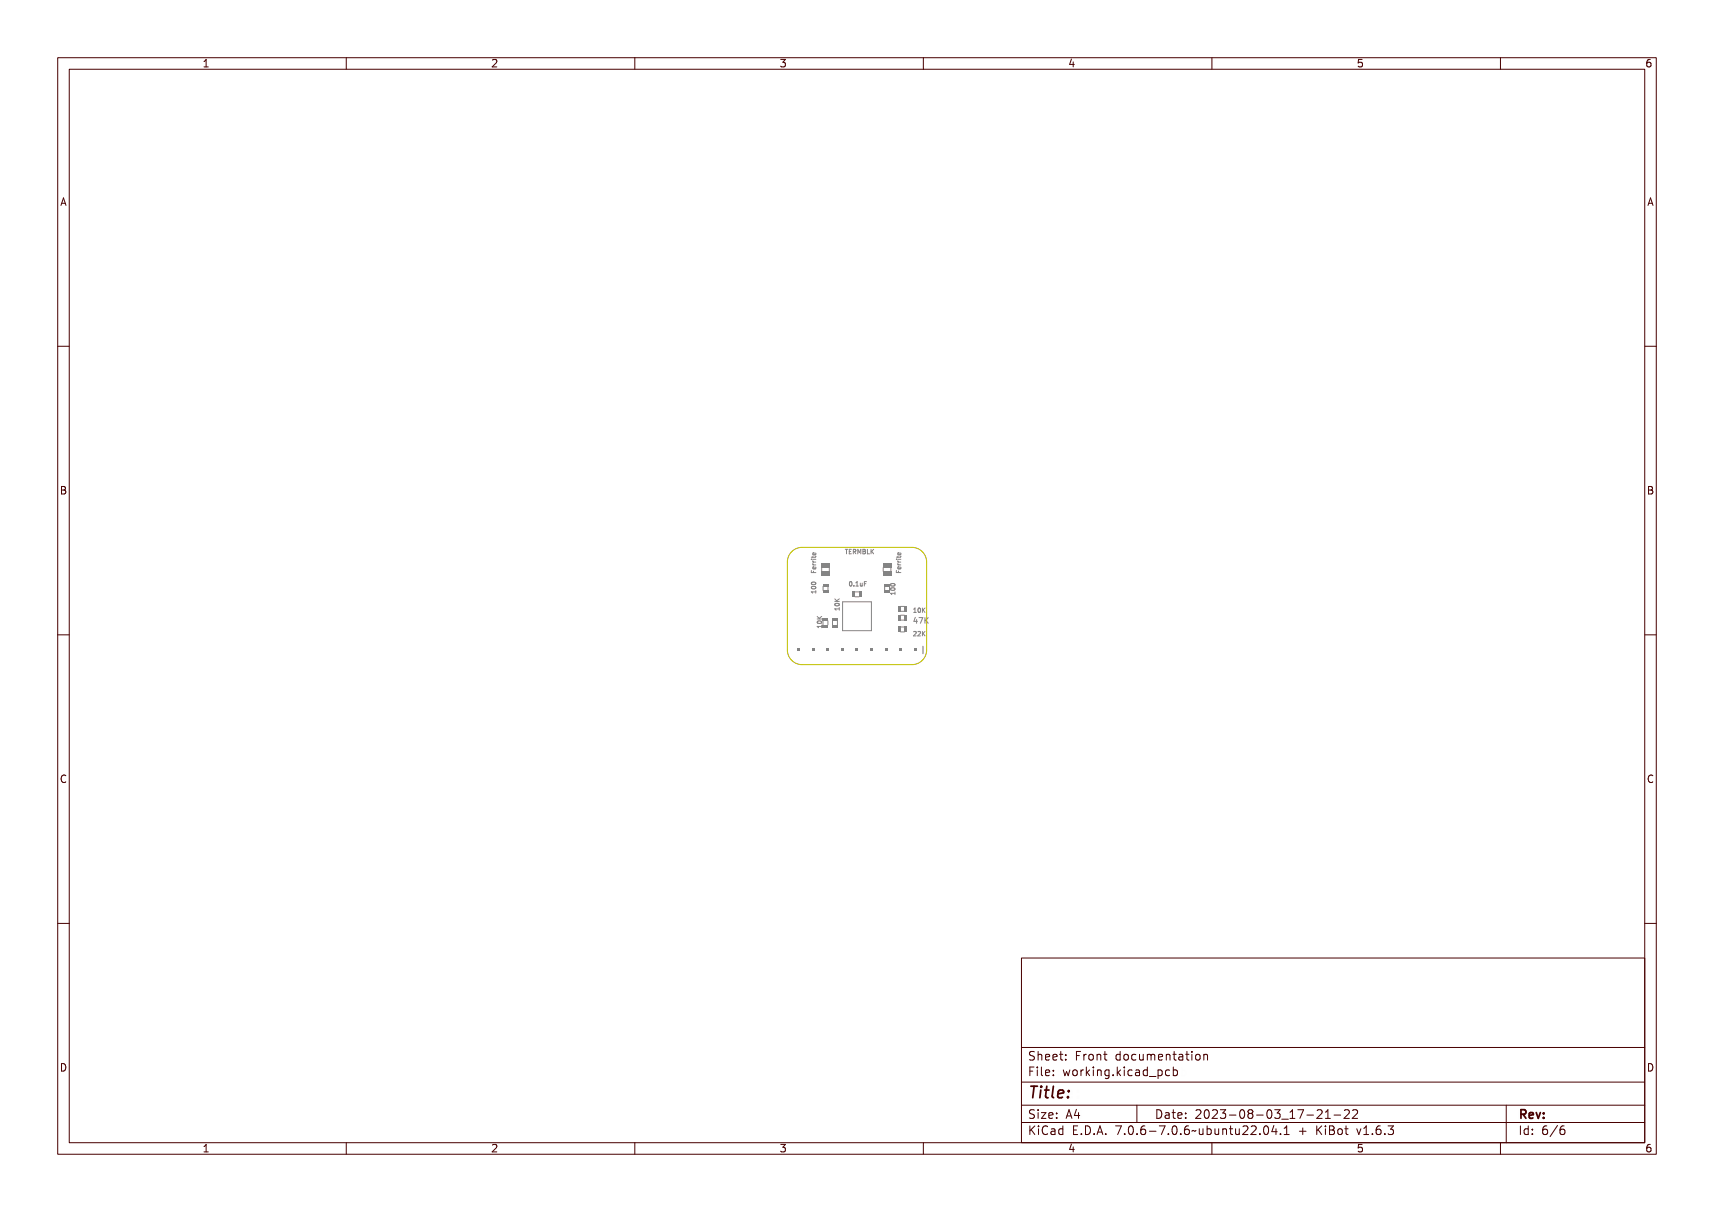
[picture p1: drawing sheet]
<svg xmlns="http://www.w3.org/2000/svg" width="297mm" height="210mm" viewBox="0 0 297 210" stroke-linecap="round" stroke-linejoin="round" font-family="sans-serif">
<g fill="none" stroke="#848484" stroke-width=".17">
<path d="M140.6 97.1l.1 .1zM140.6 99.4l.1 .3h.2l.1-.3v.3h.4v.2h-.8zM140.8 97.1h.5l.1-.2v.5l-.1-.2h-.4l-.1 .1zM140.8 96.3l.1 .2h.4l.1-.2v.2l-.5 .1-.1 .2v-.2h-.1l.1-.1zM140.9 98.1l.1 .3h.4v.1h-.6l.1-.1zM140.9 97.5l.1 .3h.4v.1h-.6l.1-.1zM140.9 98.8h.2v.4l.2-.1v-.3a.29 .29 0 0 1 0 .4 .29 .29 0 0 1-.4 .1 .29 .29 0 0 1 0-.5zM140.9 95.7h.2v.4l.2-.1v-.3a.29 .29 0 0 1 0 .4 .29 .29 0 0 1-.4 0 .29 .29 0 0 1 0-.4zM140.9 98.9h.2v.3l-.2-.1zM140.9 95.8h.2v.3l-.2-.1zM146.5 95.2h.4M146.7 95.2v.8"/>
<path d="M147.2 95.2h.6l-.2 .1v.7h-.2v-.7zM147.9 95.2h.5l-.4 .1v.2h.3l-.3 .1v.3l.4 .1h-.5zM148.5 95.2h.2a.21 .21 0 0 1 .3 .2 .21 .21 0 0 1-.2 .2l.3 .4-.4-.3h-.1v.3h-.1zM148.6 95.3h.1a.14 .14 0 0 1 .2 .2 .14 .14 0 0 1-.2 .1h-.1zM149.1 95.2h.1l.2 .4 .1-.4h.1v.8h-.1v-.7l-.1 .4-.2-.4v.7h-.1zM149.8 95.2h.2a.18 .18 0 0 1 .2 .2 .18 .18 0 0 1-.1 .2 .21 .21 0 0 1 .1 .2 .21 .21 0 0 1-.2 .2h-.2zM149.9 95.6h.1a.14 .14 0 0 1 .2 .2 .14 .14 0 0 1-.2 .1h-.1zM149.9 95.3h.2v.2h-.2zM150.4 95.2h.1v.7l.4 .1h-.5zM151 95.2h.1v.4l.4-.4-.3 .3 .3 .5h-.1l-.2-.4-.1 .4h-.1zM155.3 96.6h.2zM155.4 98.9l.1 .3h.2l.1-.3v.3h.3v.1h-.7z"/>
<path d="M155.6 96.6h.5v-.2v.4v-.2h-.5v.2zM155.6 95.8v.2h.4l.1-.2v.2l-.5 .1v.1v-.1h-.2l.2-.1zM155.6 97.6h.1v.3h.4v.1h-.5l.1-.1zM155.6 97h.1v.2l.4 .1v.1h-.5l.1-.1zM155.6 98.3l.3-.1v.4l.1-.1v-.2a.29 .29 0 0 1 .1 .4 .29 .29 0 0 1-.4 0 .29 .29 0 0 1-.1-.4zM155.6 95.2l.3-.1v.4l.1-.1v-.3a.29 .29 0 0 1 .1 .4 .29 .29 0 0 1-.4 .1 .29 .29 0 0 1-.1-.4zM155.7 98.4l.1-.1v.3l-.2-.1zM155.7 95.2h.1v.3l-.2-.1zM140.6 102.2h.7l.1-.2v.4l-.1-.1h-.6l.1 .1h-.1zM140.7 101.4h.5l.2 .1a.37 .37 0 0 1-.4 .4 .37 .37 0 0 1-.4-.4zM140.7 100.8h.5l.2 .1a.37 .37 0 0 1-.4 .3 .37 .37 0 0 1-.4-.3zM140.7 101.6a.34 .34 0 0 1 .6 .1 .34 .34 0 0 1-.6-.1z"/>
<path d="M140.7 100.9a.34 .34 0 0 1 .6 .2 .34 .34 0 0 1-.6-.2zM141.7 108.5h.6l.1-.1v.4l-.1-.2h-.5v.2h-.1zM141.7 107.1l.3 .3 .4-.3v.1l-.4 .2 .4 .1v.1h-.7v-.1h.3zM141.7 107.8h.5l.2 .1a.37 .37 0 0 1-.4 .4 .37 .37 0 0 1-.3-.4zM141.7 107.9a.34 .34 0 0 1 .6 .2 .34 .34 0 0 1-.6-.2zM144.7 105.5h.7l.1-.2v.5l-.1-.2h-.6v.2h-.1zM144.7 104l.3 .3 .5-.3v.2l-.4 .2 .4 .1v.1h-.8v-.1h.3zM144.8 104.8l.5-.1 .2 .2a.37 .37 0 0 1-.4 .3 .37 .37 0 0 1-.4-.3zM144.8 104.9a.34 .34 0 0 1 .6 .1 .34 .34 0 0 1-.6-.1zM147.3 100.9l.1-.1a.37 .37 0 0 1 .3 .4 .37 .37 0 0 1-.3 .4l-.2-.2zM147.4 100.9a.31 .31 0 0 1 .2 .3 .31 .31 0 0 1-.2 .3zM148 101.4h.2v.2h-.2z"/>
<path d="M148.5 100.9l.3-.1v.7l.2 .1h-.5l.2-.1v-.6l-.2 .1zM149.1 101h.1l.1 .5 .3-.5v.6l-.1-.1a.18 .18 0 0 1-.3 .1 .18 .18 0 0 1-.1-.2zM149.8 100.8h.4l-.3 .1v.2h.3l-.3 .1v.4h-.1zM154.4 102.4h.6l.1-.1v.4l-.1-.2h-.5v.2h-.1zM154.4 101.7l.5-.1 .2 .2a.37 .37 0 0 1-.4 .3 .37 .37 0 0 1-.3-.3zM154.4 101.1l.5-.1 .2 .1a.37 .37 0 0 1-.4 .4 .37 .37 0 0 1-.3-.4zM154.4 101.8a.34 .34 0 0 1 .6 .1 .34 .34 0 0 1-.6-.1zM154.4 101.2a.34 .34 0 0 1 .6 .1 .34 .34 0 0 1-.6-.1zM156 105.1h.7M156 105.9h.7M158.2 109.5h.1a.29 .29 0 0 1 .4 .2 .29 .29 0 0 1-.3 .3l-.1 .1 .4 .1h-.5l.4-.5-.1-.2-.3 .1zM158.3 105.4h.3v.7l.1 .1h-.4l.2-.1v-.6h-.2z"/>
<path d="M158.6 107.1h.1v.6h.2l-.2 .3h-.1v-.2h-.4zM158.6 107.2v.5h-.3zM158.9 109.5a.29 .29 0 0 1 .4 .2 .29 .29 0 0 1-.2 .3l-.1 .1 .3 .1h-.4l.3-.5-.1-.2-.2 .1zM158.9 105.5l.1-.1a.37 .37 0 0 1 .3 .4 .37 .37 0 0 1-.3 .3l-.1-.2zM159 105.5a.31 .31 0 0 1 .2 .3 .31 .31 0 0 1-.2 .3zM159 107.1h.6l-.3 .9h-.1l.3-.8h-.5zM159.5 105.4h.1v.3l.4-.3-.3 .3 .3 .5h-.1l-.3-.4v.4h-.1zM159.5 109.5h.1v.3l.4-.3-.3 .3 .3 .4h-.1l-.3-.4v.4h-.1zM159.8 107.1h.1v.4l.4-.4h.2l-.4 .4 .4 .5h-.1l-.4-.4-.1 .4h-.1z"/>
<circle cx="141" cy="101.6" r=".07"/>
<circle cx="141" cy="101" r=".07"/>
<circle cx="142" cy="108" r=".07"/>
<circle cx="145.1" cy="105" r=".07"/>
<circle cx="147.5" cy="101.2" r=".07"/>
<circle cx="154.7" cy="101.9" r=".07"/>
<circle cx="154.7" cy="101.3" r=".07"/>
<circle cx="159.1" cy="105.8" r=".07"/>
</g>
<g fill="#848484">
<path d="M155.5 105h.5v1h-.5z" fill-rule="evenodd"/>
<path d="M156.7 105h.5v1h-.5z" fill-rule="evenodd"/>
</g>
<path d="M143.5 107.6v.7" fill="none" stroke="#848484" stroke-width=".17"/>
<g fill="#848484">
<path d="M142.6 108.3h.9v.5h-.9z" fill-rule="evenodd"/>
<path d="M142.6 107.1h.9v.5h-.9z" fill-rule="evenodd"/>
</g>
<path d="M156 108.6h.7M156 109.5h.7" fill="none" stroke="#848484" stroke-width=".17"/>
<g fill="#848484">
<path d="M155.5 108.6h.5v.9h-.5z" fill-rule="evenodd"/>
<path d="M156.7 108.6h.5v.9h-.5z" fill-rule="evenodd"/>
</g>
<path d="M148.1 103.4h.8M148.1 102.6h.8" fill="none" stroke="#848484" stroke-width=".17"/>
<g fill="#848484">
<path d="M148.8 102.5h.5v1h-.5z" fill-rule="evenodd"/>
<path d="M147.7 102.5h.5v1h-.5z" fill-rule="evenodd"/>
</g>
<path d="M144.3 107.6v.7M145.1 107.6v.7" fill="none" stroke="#848484" stroke-width=".17"/>
<g fill="#848484">
<path d="M144.2 108.3h1v.5h-1z" fill-rule="evenodd"/>
<path d="M144.2 107.1h1v.5h-1z" fill-rule="evenodd"/>
</g>
<path d="M156 106.6h.7M156 107.5h.7" fill="none" stroke="#848484" stroke-width=".17"/>
<g fill="#848484">
<path d="M155.5 106.6h.5v.9h-.5z" fill-rule="evenodd"/>
<path d="M156.7 106.6h.5v.9h-.5z" fill-rule="evenodd"/>
</g>
<path d="M153 98.3v.7M154.4 98.3v.7" fill="none" stroke="#848484" stroke-width=".17"/>
<g fill="#848484">
<path d="M153 97.6h1.4v.7h-1.4z" fill-rule="evenodd"/>
<path d="M153 99h1.4v.8h-1.4z" fill-rule="evenodd"/>
</g>
<path d="M153.3 101.6v.7" fill="none" stroke="#848484" stroke-width=".17"/>
<g fill="#848484">
<path d="M153.2 101.1h1v.5h-1z" fill-rule="evenodd"/>
<path d="M153.2 102.3h1v.5h-1z" fill-rule="evenodd"/>
</g>
<path d="M142.4 98.3v.7M143.7 98.3v.7" fill="none" stroke="#848484" stroke-width=".17"/>
<g fill="#848484">
<path d="M142.3 97.6h1.5v.7h-1.5z" fill-rule="evenodd"/>
<path d="M142.3 99h1.5v.8h-1.5z" fill-rule="evenodd"/>
</g>
<path d="M159.9 112v1.3" fill="none" stroke="#848484" stroke-width=".2"/>
<g fill="#848484">
<path d="M158.4 112.4h.5v.5h-.5z" fill-rule="evenodd"/>
<path d="M155.9 112.4h.5v.5h-.5z" fill-rule="evenodd"/>
<path d="M153.3 112.4h.5v.5h-.5z" fill-rule="evenodd"/>
<path d="M150.8 112.4h.5v.5h-.5z" fill-rule="evenodd"/>
<path d="M148.2 112.4h.6v.5h-.6z" fill-rule="evenodd"/>
<path d="M145.7 112.4h.5v.5h-.5z" fill-rule="evenodd"/>
<path d="M143.2 112.4h.5v.5h-.5z" fill-rule="evenodd"/>
<path d="M140.6 112.4h.5v.5h-.5z" fill-rule="evenodd"/>
<path d="M138.1 112.4h.5v.5h-.5z" fill-rule="evenodd"/>
</g>
<path d="M142.6 101.6v.7M143.5 101.6v.7" fill="none" stroke="#848484" stroke-width=".17"/>
<g fill="#848484">
<path d="M142.6 101.1h.9v.5h-.9z" fill-rule="evenodd"/>
<path d="M142.6 102.3h.9v.5h-.9z" fill-rule="evenodd"/>
</g>
<path d="M146 104.3h5v5h-5z" fill="none" stroke="#848484" stroke-width=".17"/>
<path d="M137 95.8a2.54 2.54 0 0 1 2-1h19a2.54 2.54 0 0 1 2.6 2.6v15.2a2.54 2.54 0 0 1-2.6 2.6h-19a2.54 2.54 0 0 1-2.6-2.6v-15.2l.1-.6z" fill="none" stroke="#c2c200" stroke-width=".17"/>
<g fill="none" stroke="#480000" stroke-width=".17">
<path d="M10 10h277v190h-277zM12 12h273v186h-273zM60 10v2M110 10v2M160 10v2M210 10v2M260 10v2M10 60h2M285 60h2M10 110h2M285 110h2M10 160h2"/>
<path d="M285 160h2M177 166h108v32h-108zM60 198v2M110 198v2M160 198v2M177 181.5h108M177 187.5h108M177 191.5h108M177 194.5h108M178.1 195.2h.2v.6l.6-.6h.3l-.6 .6 .6 .8h-.2l-.5-.7-.2 .2v.5h-.2zM178.2 185h.9v.2h-.7v.4h.6v.2h-.6v.7h-.2zM178.3 182.4l.5-.1h.2v.2a.31 .31 0 0 0-.5-.1 .31 .31 0 0 0 0 .5 .5 .5 0 0 1 .6 .6 .5 .5 0 0 1-.8 .2l-.1-.2a.34 .34 0 0 0 .4 .1 .34 .34 0 0 0 .1-.5 .47 .47 0 0 1-.5-.2 .47 .47 0 0 1 .1-.5z"/>
<path d="M178.3 192.5l.5-.1h.2v.2a.31 .31 0 0 0-.5-.1 .31 .31 0 0 0 0 .5 .5 .5 0 0 1 .6 .6 .5 .5 0 0 1-.8 .2l-.1-.2a.34 .34 0 0 0 .4 .1 .34 .34 0 0 0 .1-.5 .47 .47 0 0 1-.5-.2 .47 .47 0 0 1 .1-.5zM179.4 182.2h.2v.6a.35 .35 0 0 1 .4-.1 .35 .35 0 0 1 .2 .4v.6h-.2v-.8h-.4v.8h-.2zM179.5 185.4h.4v.9h.4v.2h-.9v-.2h.3v-.8h-.2zM179.5 192.8h.4v.9h.4v.1h-.9v-.1h.3v-.8h-.2zM179.5 195.6h.4v.9h.4v.1h-.9v-.1h.3v-.8h-.2zM179.7 184.9h.2v.3h-.2zM179.7 192.3h.2v.3h-.2zM179.7 195.1h.2v.3h-.2zM180.6 184.9h.4v1.3l.4 .1v.2l-.5-.2v-1.2h-.3zM180.6 192.8h.8v.1l-.6 .8h.6v.1h-.8v-.1l.6-.8h-.6zM180.7 182.8a.49 .49 0 0 1 .6-.1 .49 .49 0 0 1 .2 .5h-.8a.42 .42 0 0 0 .3 .4 .42 .42 0 0 0 .4-.1v.2a.6 .6 0 0 1-.8-.1 .6 .6 0 0 1 .1-.8zM180.7 195.4l.5-.2h.3v.2a.43 .43 0 0 0-.6 0 .43 .43 0 0 0-.2 .5 .43 .43 0 0 0 .2 .5 .43 .43 0 0 0 .6 0v.2a.66 .66 0 0 1-.8-.1 .66 .66 0 0 1-.1-.8z"/>
<path d="M180.8 182.9l.4-.1 .1 .3h-.6zM181.8 195.6h.2a.45 .45 0 0 1 .5 0 .45 .45 0 0 1 .1 .4v.6h-.1v-.1a.38 .38 0 0 1-.5 .2 .38 .38 0 0 1-.2-.5 .38 .38 0 0 1 .4-.2h.3a.35 .35 0 0 0-.3-.4 .35 .35 0 0 0-.4 .2zM181.9 182.8a.49 .49 0 0 1 .6-.1 .49 .49 0 0 1 .2 .5h-.8a.42 .42 0 0 0 .3 .4 .42 .42 0 0 0 .5-.1v.2a.6 .6 0 0 1-.9-.1 .6 .6 0 0 1 .1-.8zM181.9 185.5a.49 .49 0 0 1 .6-.1 .49 .49 0 0 1 .2 .5h-.8a.42 .42 0 0 0 .3 .4 .42 .42 0 0 0 .5-.1v.2a.6 .6 0 0 1-.9-.1 .6 .6 0 0 1 .1-.8zM181.9 192.9a.49 .49 0 0 1 .6-.1 .49 .49 0 0 1 .2 .5h-.8a.42 .42 0 0 0 .3 .4 .42 .42 0 0 0 .5-.1v.2a.6 .6 0 0 1-.9-.1 .6 .6 0 0 1 .1-.8zM182 196.2l.5-.1a.31 .31 0 0 1-.2 .4 .31 .31 0 0 1-.4-.1zM182 182.9l.4-.1 .1 .3h-.6zM182 185.6l.4-.1 .1 .3h-.6zM182 193l.4-.1 .1 .3h-.6zM183 195.7l.4-.2 .2 .2v-.6h.2v1.5h-.2v-.1a.42 .42 0 0 1-.5 .1 .42 .42 0 0 1-.2-.5zM183.2 195.8l.1-.1a.4 .4 0 0 1 .3 .4 .4 .4 0 0 1-.3 .4l-.2-.2zM183.2 182.3h.2v.4h.4v.1h-.4l.1 .8h.3v.1h-.2a.3 .3 0 0 1-.4-.3v-.6h-.3v-.1h.3z"/>
<path d="M183.3 185.4h.2v.3h-.2zM183.3 186.2h.2v.3h-.2zM183.3 192.8h.2v.3h-.2zM183.3 193.6h.2v.2h-.2zM184.5 182.7h.2v.3h-.2zM184.5 183.5h.2v.2h-.2zM185.2 185.4h.2l.2 .8 .1-.5h.2l.2 .5 .1-.8h.2l-.2 1.1h-.2l-.2-.7-.2 .7h-.1zM185.4 195.2h.9v.2h-.7v.4h.6v.2h-.6v.5h.7v.1h-.9zM185.7 192.4h.2l.5 1.4h-.2l-.1-.3h-.5l-.1 .3h-.2zM185.8 192.6l.2 .7h-.4zM186.6 182.3h.9v.2h-.7v.4h.6v.2h-.6v.6h-.2zM186.7 185.5a.52 .52 0 0 1 .8 .4 .52 .52 0 0 1-.8 .4l-.1-.4z"/>
<path d="M186.8 185.6l.1-.1a.39 .39 0 0 1 .4 .4 .39 .39 0 0 1-.4 .4l-.1-.2zM186.9 196.4h.2v.2h-.2zM187.1 192.4h.2v.9h.2v.2h-.2v.3h-.2v-.3h-.6v-.2zM187.1 192.6v.7h-.4zM187.8 195.2a.76 .76 0 0 1 .9 .7 .76 .76 0 0 1-.9 .7zM188 195.4a.57 .57 0 0 1 .5 .5 .57 .57 0 0 1-.5 .6zM188 182.7h.2v.2a.3 .3 0 0 1 .3-.3 .3 .3 0 0 1 .3 .3 .37 .37 0 0 0-.5-.1 .37 .37 0 0 0-.1 .4v.5h-.2zM188 185.4h.2v.2a.3 .3 0 0 1 .3-.3 .3 .3 0 0 1 .3 .3 .37 .37 0 0 0-.5-.1 .37 .37 0 0 0-.1 .4v.6h-.2zM189.1 184.9h.1v.9l.5-.4h.2l-.4 .4 .5 .7h-.2l-.4-.6-.2 .1v.5h-.1zM189.1 182.8a.52 .52 0 0 1 .8 .4 .52 .52 0 0 1-.8 .4l-.1-.4zM189.2 182.9l.1-.1a.39 .39 0 0 1 .4 .4 .39 .39 0 0 1-.4 .4l-.1-.2zM189.3 196.4h.3v.2h-.3z"/>
<path d="M190.2 182.7h.2v.1a.35 .35 0 0 1 .4-.1 .35 .35 0 0 1 .3 .4v.6h-.2l-.1-.8h-.3l-.1 .8h-.2zM190.3 185.4h.4v.9h.4v.2h-.9v-.2h.4v-.8h-.3zM190.5 195.2h.3l.4 1.4h-.2l-.1-.3h-.5l-.1 .3h-.2zM190.6 184.9h.1v.3h-.1zM190.6 195.4l.2 .7h-.4zM191.4 185.4h.2v.1a.35 .35 0 0 1 .4-.1 .35 .35 0 0 1 .3 .4v.7h-.2l-.1-.9h-.3l-.1 .9h-.2zM191.7 182.3h.1v.4h.4v.1h-.4l.1 .8h.3v.1h-.2a.3 .3 0 0 1-.3-.3v-.6h-.3v-.1h.3zM191.7 196.4h.3v.2h-.3zM192.7 185.5l.3-.2 .3 .2v-.1h.2v1a.53 .53 0 0 1-.8 .4v-.2a.36 .36 0 0 0 .4 .1 .36 .36 0 0 0 .2-.4l-.1 .1a.53 .53 0 0 1-.7-.3 .53 .53 0 0 1 .2-.6zM192.8 185.6l.1-.1a.39 .39 0 0 1 .4 .4 .39 .39 0 0 1-.4 .4l-.1-.2zM193.8 195.2h.9l-.5 1.4h-.2l.5-1.2h-.7zM193.9 182.8l.3-.2 .3 .2v-.6h.2v1.5h-.2v-.1a.42 .42 0 0 1-.6 .1 .42 .42 0 0 1-.1-.5z"/>
<path d="M194.1 182.8a.4 .4 0 0 1 .4 .4 .4 .4 0 0 1-.4 .4l-.2-.4zM194.1 186.2h.3v.3h-.3zM195.1 184.9h.2v.9l.4-.4h.3l-.5 .4 .5 .7h-.2l-.4-.6-.1 .1v.5h-.2zM195.1 182.8a.52 .52 0 0 1 .8 .4 .52 .52 0 0 1-.8 .4l-.1-.4zM195.2 182.9l.1-.1a.39 .39 0 0 1 .4 .4 .39 .39 0 0 1-.4 .4l-.1-.2zM195.3 196.4h.3v.2h-.3zM196.3 185.4h.5v.9h.3v.2h-.9v-.2h.4v-.8h-.3zM196.3 195.4a.5 .5 0 0 1 .7-.1 .5 .5 0 0 1 .1 .6 .52 .52 0 0 1-.4 .8 .52 .52 0 0 1-.5-.8zM196.4 182.8a.39 .39 0 0 1 .4-.2 .39 .39 0 0 1 .3 .3 .4 .4 0 0 0-.6 0 .4 .4 0 0 0 0 .6 .4 .4 0 0 0 .6 0 .41 .41 0 0 1-.4 .3 .41 .41 0 0 1-.4-.3v-.5zM196.5 195.4a.57 .57 0 0 1 .4 .9l-.3 .2a.86 .86 0 0 1-.1-1.1zM196.6 184.9h.2v.3h-.2zM197 191.5v3"/>
<path d="M197.4 182.7h.2v.8l.2 .1 .3-.2v-.7h.2v1h-.2v-.1a.35 .35 0 0 1-.4 .2 .35 .35 0 0 1-.3-.5zM197.6 185.5a.39 .39 0 0 1 .4-.2 .39 .39 0 0 1 .3 .3 .4 .4 0 0 0-.6 0 .4 .4 0 0 0 0 .6 .4 .4 0 0 0 .6 0 .41 .41 0 0 1-.4 .3 .41 .41 0 0 1-.4-.3v-.5zM197.7 196.4h.3v.2h-.3zM198.6 182.7h.1l.2-.1a.22 .22 0 0 0 .2 .2 .22 .22 0 0 0 .2-.2l.2 .3 .1 .8h-.2v-.8l-.1-.1-.2 .1v.8h-.1v-.8l-.2-.1-.1 .1v.8h-.1zM198.7 185.4h.1a.45 .45 0 0 1 .5 0 .45 .45 0 0 1 .2 .4v.7h-.2v-.2a.38 .38 0 0 1-.5 .2 .38 .38 0 0 1-.2-.5 .38 .38 0 0 1 .5-.2h.2a.35 .35 0 0 0-.3-.4 .35 .35 0 0 0-.3 .2zM198.7 195.4l.5-.2h.2v.2a.43 .43 0 0 0-.5 0 .43 .43 0 0 0-.1 .5 .48 .48 0 0 1 .7 0 .48 .48 0 0 1-.1 .7 .48 .48 0 0 1-.7-.1l-.1-.6zM198.8 186l.5-.1a.31 .31 0 0 1-.1 .4 .31 .31 0 0 1-.4-.1zM198.9 195.9a.29 .29 0 0 1 .4 .1 .29 .29 0 0 1-.1 .4 .29 .29 0 0 1-.4-.1zM199.9 185.5l.3-.2 .3 .2v-.6h.2v1.6h-.2v-.2a.42 .42 0 0 1-.5 .1 .42 .42 0 0 1-.2-.5zM199.9 182.8a.49 .49 0 0 1 .6-.1 .49 .49 0 0 1 .2 .5h-.7a.42 .42 0 0 0 .2 .4 .42 .42 0 0 0 .5-.1v.2a.6 .6 0 0 1-.8-.1 .6 .6 0 0 1 0-.8zM200 196h.5v.2h-.5zM200 185.6l.1-.1a.39 .39 0 0 1 .4 .4 .39 .39 0 0 1-.4 .4l-.1-.2z"/>
<path d="M200.1 182.9l.3-.1 .2 .3h-.6zM200.1 192.4a.76 .76 0 0 1 1 .7 .76 .76 0 0 1-1 .7zM200.3 192.6a.57 .57 0 0 1 .6 .5 .57 .57 0 0 1-.6 .6zM200.9 186.8l1.2 .1zM201 195.2h.9l-.5 1.4h-.2l.5-1.2h-.7zM201.1 182.7h.1v.1a.35 .35 0 0 1 .5-.1 .35 .35 0 0 1 .2 .4v.6h-.2v-.8h-.4l-.1 .8h-.1zM201.4 192.8h.2a.45 .45 0 0 1 .5 0 .45 .45 0 0 1 .1 .4v.6h-.1v-.1a.38 .38 0 0 1-.5 .2 .38 .38 0 0 1-.2-.5 .38 .38 0 0 1 .4-.2h.3a.35 .35 0 0 0-.3-.4 .35 .35 0 0 0-.4 .2zM201.6 193.4l.5-.1a.31 .31 0 0 1-.2 .4 .31 .31 0 0 1-.4-.1zM202.2 185.4h.2v.1a.46 .46 0 0 1 .6 0 .46 .46 0 0 1 .1 .6 .39 .39 0 0 1-.2 .4 .39 .39 0 0 1-.5-.2v.6h-.2zM202.5 182.3h.2v.4h.4v.1h-.4v.8h.4v.1h-.2a.3 .3 0 0 1-.4-.3v-.6h-.3v-.1h.3zM202.5 185.6l.1-.1a.4 .4 0 0 1 .4 .4 .4 .4 0 0 1-.4 .4l-.2-.2zM202.5 196.4h.3v.2h-.3z"/>
<path d="M202.8 192.4h.2v.4h.4v.1h-.4l.1 .8h.3v.1h-.2a.3 .3 0 0 1-.4-.3v-.6h-.3v-.1h.3zM203.5 182.7h.2a.45 .45 0 0 1 .4 0 .45 .45 0 0 1 .2 .4v.6h-.2v-.1a.38 .38 0 0 1-.5 .2 .38 .38 0 0 1-.2-.5 .38 .38 0 0 1 .5-.2h.2a.35 .35 0 0 0-.2-.4 .35 .35 0 0 0-.4 .2zM203.5 195.4a.5 .5 0 0 1 .7-.1 .5 .5 0 0 1 .1 .6 .52 .52 0 0 1-.4 .8 .52 .52 0 0 1-.5-.8zM203.6 185.5a.39 .39 0 0 1 .4-.2 .39 .39 0 0 1 .3 .3 .4 .4 0 0 0-.5 0 .4 .4 0 0 0 0 .6 .4 .4 0 0 0 .5 0 .41 .41 0 0 1-.4 .3 .41 .41 0 0 1-.4-.3v-.5zM203.7 183.3l.4-.1a.31 .31 0 0 1-.1 .4 .31 .31 0 0 1-.4-.1zM203.7 195.4a.57 .57 0 0 1 .4 .9l-.2 .2a.86 .86 0 0 1-.2-1.1zM203.9 192.9a.49 .49 0 0 1 .6-.1 .49 .49 0 0 1 .2 .5h-.8a.42 .42 0 0 0 .3 .4 .42 .42 0 0 0 .5-.1v.2a.6 .6 0 0 1-.9-.1 .6 .6 0 0 1 .1-.8zM204 193l.4-.1 .1 .3h-.6zM204.7 184.9h.1v.6a.45 .45 0 0 1 .7 0 .45 .45 0 0 1 0 .6 .39 .39 0 0 1-.2 .4 .39 .39 0 0 1-.5-.2v.2h-.1zM204.9 182.3h.2v.4h.4v.1h-.4v.8h.4v.1h-.2a.3 .3 0 0 1-.4-.3v-.6h-.3v-.1h.3zM204.9 185.6l.1-.1a.39 .39 0 0 1 .4 .4 .39 .39 0 0 1-.4 .4l-.1-.2zM204.9 196.4h.3v.2h-.3z"/>
<path d="M205.3 192.8h.2v.3h-.2zM205.3 193.6h.2v.2h-.2zM205.9 182.7h.5v.9h.3v.1h-.9v-.1h.4v-.8h-.3zM205.9 195.4l.5-.2h.2v.2a.43 .43 0 0 0-.5 0 .43 .43 0 0 0-.1 .5 .48 .48 0 0 1 .7 0 .48 .48 0 0 1-.1 .7 .48 .48 0 0 1-.7-.1l-.1-.6zM206.1 195.9a.29 .29 0 0 1 .4 .1 .29 .29 0 0 1-.1 .4 .29 .29 0 0 1-.4-.1zM206.2 182.2h.2v.3h-.2zM207 196l.3-.1 .5 .1 .2-.1a.38 .38 0 0 1-.7 .2l-.3 .1zM207.1 182.8a.52 .52 0 0 1 .8 .4 .52 .52 0 0 1-.8 .4l-.1-.4zM207.3 182.9l.1-.1a.39 .39 0 0 1 .4 .4 .39 .39 0 0 1-.4 .4l-.2-.2zM207.4 192.5a.53 .53 0 0 1 .8 .1 .53 .53 0 0 1-.3 .7l-.3 .4h.7v.1h-.9v-.1l.3-.4a.49 .49 0 0 0 .2-.7l-.5 .1zM208.3 182.7h.1v.1a.35 .35 0 0 1 .5-.1 .35 .35 0 0 1 .2 .4v.6h-.2v-.8h-.4l-.1 .8h-.1zM208.3 195.6h.1l.1 .8 .2 .1 .2-.2v-.7h.2v1h-.2v-.1a.35 .35 0 0 1-.4 .2 .35 .35 0 0 1-.2-.5z"/>
<path d="M208.7 192.6a.5 .5 0 0 1 .6-.1 .5 .5 0 0 1 .2 .6 .52 .52 0 0 1-.5 .8 .52 .52 0 0 1-.4-.8zM208.9 192.6a.57 .57 0 0 1 .4 .9l-.3 .2a.86 .86 0 0 1-.1-1.1zM209.5 195.1h.2v.6a.45 .45 0 0 1 .6-.1 .45 .45 0 0 1 .1 .7 .39 .39 0 0 1-.3 .4 .39 .39 0 0 1-.4-.2v.1h-.2zM209.7 195.8l.1-.1a.4 .4 0 0 1 .4 .4 .4 .4 0 0 1-.4 .4l-.1-.2zM209.8 192.5a.53 .53 0 0 1 .8 .1 .53 .53 0 0 1-.3 .7l-.3 .4h.7v.1h-.9v-.1l.3-.4a.49 .49 0 0 0 .2-.7l-.5 .1zM210 198v2M210.7 195.6h.2v.8l.2 .1 .2-.2v-.7h.2v1h-.2v-.1a.35 .35 0 0 1-.4 .2 .35 .35 0 0 1-.2-.5zM211 192.4a.46 .46 0 0 1 .6 0 .46 .46 0 0 1 .1 .6l-.1 .1a.45 .45 0 0 1 .2 .6 .45 .45 0 0 1-.6 .2l-.2-.1v-.2a.35 .35 0 0 0 .5 .1 .35 .35 0 0 0 0-.5h-.3v-.2a.28 .28 0 0 0 .4-.1 .28 .28 0 0 0 0-.3 .28 .28 0 0 0-.4 0h-.2zM211.9 195.6h.2v.1a.35 .35 0 0 1 .4-.1 .35 .35 0 0 1 .2 .4v.6h-.2v-.8h-.4v.8h-.2zM212.4 193.2h.5v.2h-.5zM213.3 195.2h.2v.4h.4v.1h-.4v.8h.4v.1h-.2a.3 .3 0 0 1-.4-.3v-.6h-.3v-.1h.3zM213.5 192.6a.5 .5 0 0 1 .6-.1 .5 .5 0 0 1 .2 .6 .52 .52 0 0 1-.5 .8 .52 .52 0 0 1-.4-.8z"/>
<path d="M213.7 192.6a.57 .57 0 0 1 .4 .9l-.3 .2a.86 .86 0 0 1-.1-1.1zM214.3 195.6h.2v.8l.2 .1 .2-.2v-.7h.2v1h-.2v-.1a.35 .35 0 0 1-.4 .2 .35 .35 0 0 1-.2-.5zM214.7 192.5a.41 .41 0 0 1 .7-.1 .41 .41 0 0 1-.2 .7 .42 .42 0 0 1 .2 .6 .42 .42 0 0 1-.7 0 .42 .42 0 0 1 .2-.6l-.3-.2zM215.5 195.3a.53 .53 0 0 1 .8 .1 .53 .53 0 0 1-.3 .7l-.3 .4h.6v.1h-.9v-.1l.4-.4a.49 .49 0 0 0 .2-.8l-.5 .2zM216 193.2h.5v.2h-.5zM216.7 195.3a.53 .53 0 0 1 .8 .1 .53 .53 0 0 1-.3 .7l-.3 .4h.6v.1h-.9v-.1l.4-.4a.49 .49 0 0 0 .2-.8l-.5 .2zM217.1 192.6a.5 .5 0 0 1 .7-.1 .5 .5 0 0 1 .1 .6 .52 .52 0 0 1-.5 .8 .52 .52 0 0 1-.4-.8zM217.3 192.6a.57 .57 0 0 1 .4 .9l-.3 .2a.86 .86 0 0 1-.1-1.1zM218.2 196.4h.2v.2h-.2zM218.2 192.4a.46 .46 0 0 1 .6 0 .46 .46 0 0 1 .1 .6l-.1 .1a.45 .45 0 0 1 .2 .6 .45 .45 0 0 1-.6 .2l-.2-.1v-.2a.35 .35 0 0 0 .5 .1 .35 .35 0 0 0 0-.5h-.3v-.2a.28 .28 0 0 0 .4-.1 .28 .28 0 0 0 0-.3 .28 .28 0 0 0-.4 0h-.2zM219.2 195.4a.5 .5 0 0 1 .6-.1 .5 .5 0 0 1 .2 .6 .52 .52 0 0 1-.5 .8 .52 .52 0 0 1-.5-.8zM219.2 194.2l1.3 .1z"/>
<path d="M219.4 195.4a.57 .57 0 0 1 .3 .9l-.2 .2a.86 .86 0 0 1-.1-1.1zM220.7 192.5l.5-.1v1.3h.3v.1h-.8v-.1h.3v-1.1h-.3zM220.8 195.2h.2v.9h.2v.2h-.2v.3h-.2v-.3h-.6v-.2zM220.8 195.4v.7h-.4zM221.8 196.4h.2v.2h-.2zM221.8 192.4h.9l-.5 1.4h-.2l.5-1.2h-.7zM222.8 195.3l.5-.1v1.3h.3v.1h-.8v-.1h.3v-1.1h-.3zM223.2 193.2h.5v.2h-.5zM224.2 192.5a.53 .53 0 0 1 .8 .1 .53 .53 0 0 1-.3 .7l-.3 .4h.7v.1h-.9v-.1l.3-.4a.49 .49 0 0 0 .2-.7l-.5 .1zM225.4 195.5h.2v.4h.4v.2h-.4v.4h-.2v-.4h-.4v-.2h.4zM225.5 192.5l.5-.1v1.3h.3v.1h-.8v-.1h.3v-1.1h-.3zM226.8 193.2h.5v.2h-.5z"/>
<path d="M227.5 195.2h.2v.6l.6-.6h.2l-.6 .6 .6 .8h-.2l-.5-.7-.1 .2v.5h-.2zM227.8 192.5a.53 .53 0 0 1 .8 .1 .53 .53 0 0 1-.2 .7l-.4 .4h.7v.1h-.9v-.1l.3-.4a.49 .49 0 0 0 .2-.7l-.5 .1zM228.8 195.6h.4v.9h.4v.1h-.9v-.1h.4v-.8h-.3zM229 192.5a.53 .53 0 0 1 .8 .1 .53 .53 0 0 1-.2 .7l-.4 .4h.7v.1h-.9v-.1l.3-.4a.49 .49 0 0 0 .2-.7l-.5 .1zM229.1 195.1h.1v.3h-.1zM229.9 195.2h.4a.35 .35 0 0 1 .5 .2 .35 .35 0 0 1-.3 .5 .41 .41 0 0 1 .3 .5 .41 .41 0 0 1-.5 .2h-.4zM230.1 196h.2a.27 .27 0 0 1 .3 .2 .27 .27 0 0 1-.3 .3h-.2zM230.1 195.4h.2a.23 .23 0 0 1 .3 .2 .23 .23 0 0 1-.3 .2h-.2zM231.2 193.2h1.1M231.2 195.7a.52 .52 0 0 1 .8 .4 .52 .52 0 0 1-.8 .4l-.1-.4zM231.3 195.8l.1-.1a.39 .39 0 0 1 .4 .4 .39 .39 0 0 1-.4 .4l-.1-.2zM232.6 195.2h.1v.4h.4v.1h-.4l.1 .8h.3v.1h-.2a.3 .3 0 0 1-.3-.3v-.6h-.3v-.1h.3z"/>
<path d="M233 192.4l.2-.1h.3l.2 .1 .1 .3-.1 .2-.8 .9h.9M234.4 192.4l.2-.1h.4l.2 .1v.3v.2l-.9 .9h.9M234.6 195.6h.2l.3 .9 .4-.9h.2l-.4 1h-.3zM236 195.3l.5-.1v1.3h.3v.1h-.8v-.1h.3v-1.1h-.3zM237.4 196.4h.3v.2h-.3zM238.4 195.4l.5-.2h.2v.2a.43 .43 0 0 0-.5 0 .43 .43 0 0 0-.1 .5 .48 .48 0 0 1 .7 0 .48 .48 0 0 1-.1 .7 .48 .48 0 0 1-.7-.1l-.1-.6zM238.6 195.9a.29 .29 0 0 1 .4 .1 .29 .29 0 0 1-.1 .4 .29 .29 0 0 1-.4-.1zM239.8 196.4h.3v.2h-.3zM240.7 195.2a.46 .46 0 0 1 .6 0 .46 .46 0 0 1 .1 .6l-.1 .1a.45 .45 0 0 1 .2 .6 .45 .45 0 0 1-.6 .2l-.2-.1v-.2a.35 .35 0 0 0 .5 .1 .35 .35 0 0 0 0-.5l-.3-.1v-.1a.28 .28 0 0 0 .4-.1 .28 .28 0 0 0 0-.3 .28 .28 0 0 0-.4 0h-.2zM260 198v2M261 191.5v6.5M263.2 195.2h.8v.2h-.3v1.1h.3v.1h-.8v-.1h.3v-1.1h-.3z"/>
<path d="M264.4 195.7l.3-.2 .3 .2v-.6h.2v1.5h-.2v-.1a.42 .42 0 0 1-.5 .1 .42 .42 0 0 1-.2-.5zM264.6 195.8l.1-.1a.4 .4 0 0 1 .3 .4 .4 .4 0 0 1-.3 .4l-.2-.2zM265.9 195.6h.2v.3h-.2zM265.9 196.4h.2v.2h-.2zM268.1 195.4l.5-.2h.2v.2a.43 .43 0 0 0-.5 0 .43 .43 0 0 0-.2 .5 .48 .48 0 0 1 .7 0 .48 .48 0 0 1-.1 .7 .48 .48 0 0 1-.6-.1l-.2-.6zM268.2 195.9a.29 .29 0 0 1 .4 .1 .29 .29 0 0 1 0 .4 .29 .29 0 0 1-.4-.1zM269.9 195.2h.2l-.8 1.6h-.2zM270.5 195.4l.5-.2h.2v.2a.43 .43 0 0 0-.5 0 .43 .43 0 0 0-.2 .5 .48 .48 0 0 1 .7 0 .48 .48 0 0 1 0 .7 .48 .48 0 0 1-.7-.1l-.1-.6zM270.6 195.9a.29 .29 0 0 1 .4 .1 .29 .29 0 0 1 0 .4 .29 .29 0 0 1-.4-.1z"/>
<circle cx="196.7" cy="195.9" r=".13"/>
<circle cx="203.9" cy="195.9" r=".13"/>
<circle cx="209" cy="193.1" r=".13"/>
<circle cx="213.8" cy="193.1" r=".13"/>
<circle cx="215" cy="193.4" r=".29"/>
<circle cx="215" cy="192.8" r=".25"/>
<circle cx="217.4" cy="193.1" r=".13"/>
<circle cx="219.5" cy="195.9" r=".13"/>
</g>
<g fill="none" stroke="#480000" stroke-width=".3">
<path d="M178.1 188.4h1.4v.2h-.6v1.7h-.2v-1.7h-.6zM179.9 188.8h.7v1.3h.4v.2h-1.2v-.2h.5v-1.1h-.4zM180.3 188.3h.3v.3h-.3zM181.8 188.4h.2v.4h.6v.2h-.6v1l.2 .1h.4v.2a.55 .55 0 0 1-.8-.5v-.8h-.4v-.2h.4zM183 188.3h.6l.1 1.6 .1 .2h.4v.2a.54 .54 0 0 1-.8-.5v-1.4h-.4zM184.8 189a.65 .65 0 0 1 .8-.1 .65 .65 0 0 1 .3 .7h-1.1a.56 .56 0 0 0 .4 .5 .56 .56 0 0 0 .6-.1v.2a.81 .81 0 0 1-1.1-.1 .81 .81 0 0 1 .1-1.1zM185 189.1l.3-.1a.37 .37 0 0 1 .3 .4h-.8zM186.7 188.9h.3v.4h-.3zM186.7 189.9h.3v.4h-.3zM263.1 192.4a.73 .73 0 0 1 .9 .2v.3l-.3 .3 .5 .6h-.2l-.3-.4-.2-.2h-.2v.6h-.2zM263.3 192.6h.2a.26 .26 0 0 1 .3 .2 .26 .26 0 0 1-.2 .3h-.3zM264.5 192.9a.49 .49 0 0 1 .6-.1 .49 .49 0 0 1 .2 .5h-.8a.42 .42 0 0 0 .3 .4 .42 .42 0 0 0 .4-.1v.2a.6 .6 0 0 1-.8-.1 .6 .6 0 0 1 .1-.8z"/>
<path d="M264.6 193l.3-.1 .2 .3h-.6zM265.5 192.8h.2l.3 .9 .3-.9h.2l-.4 1h-.2zM267.1 192.8h.2v.3h-.2zM267.1 193.6h.2v.2h-.2z"/>
</g>
<text font-size="2.7" fill="#480000" x="178" y="190.3">Title:</text>
<g font-size="2" fill="#480000">
<text x="178" y="183.7">Sheet: Front documentation</text>
<text x="178" y="186.5">File: working.kicad_pcb</text>
<text x="178" y="193.9">Size: A4</text>
<text x="178" y="196.6">KiCad E.D.A. 7.0.6-7.0.6~ubuntu22.04.1 + KiBot v1.6.3</text>
<text x="200" y="193.9">Date: 2023-08-03_17-21-22</text>
<text x="263" y="196.6">Id: 6/6</text>
<text x="263" y="193.9">Rev:</text>
</g>
<g font-size="1.7" fill="#480000">
<text x="35" y="11.7">1</text>
<text x="85" y="11.7">2</text>
<text x="135" y="11.7">3</text>
<text x="185" y="11.7">4</text>
<text x="235" y="11.7">5</text>
<text x="285" y="11.7">6</text>
<text x="10.5" y="35.7">A</text>
<text x="285.5" y="35.7">A</text>
<text x="10.5" y="85.6">B</text>
<text x="285.5" y="85.6">B</text>
<text x="10.5" y="135.7">C</text>
<text x="285.5" y="135.7">C</text>
<text x="10.5" y="185.6">D</text>
<text x="285.5" y="185.6">D</text>
<text x="35" y="199.7">1</text>
<text x="85" y="199.7">2</text>
<text x="135" y="199.7">3</text>
<text x="185" y="199.7">4</text>
<text x="235" y="199.7">5</text>
<text x="285" y="199.7">6</text>
</g>
<text font-size="1.3" fill="#848484" x="158.2" y="108">47K</text>
<g font-size="1" fill="#848484">
<text x="147.2" y="96">TERMBLK</text>
<text x="147.2" y="101.6">0.1uF</text>
<text x="156.1" y="99.4" transform="rotate(-90 156.1 99.4)">Ferrite</text>
<text x="141.4" y="102.6" transform="rotate(-90 141.4 102.6)">100 Ferrite</text>
<text x="145.5" y="105.9" transform="rotate(-90 145.5 105.9)">10K</text>
<text x="155.1" y="102.8" transform="rotate(-90 155.1 102.8)">100</text>
<text x="158.2" y="106.2">10K</text>
<text x="142.4" y="108.9" transform="rotate(-90 142.4 108.9)">10K</text>
<text x="158.2" y="110.2">22K</text>
</g>
</svg>
